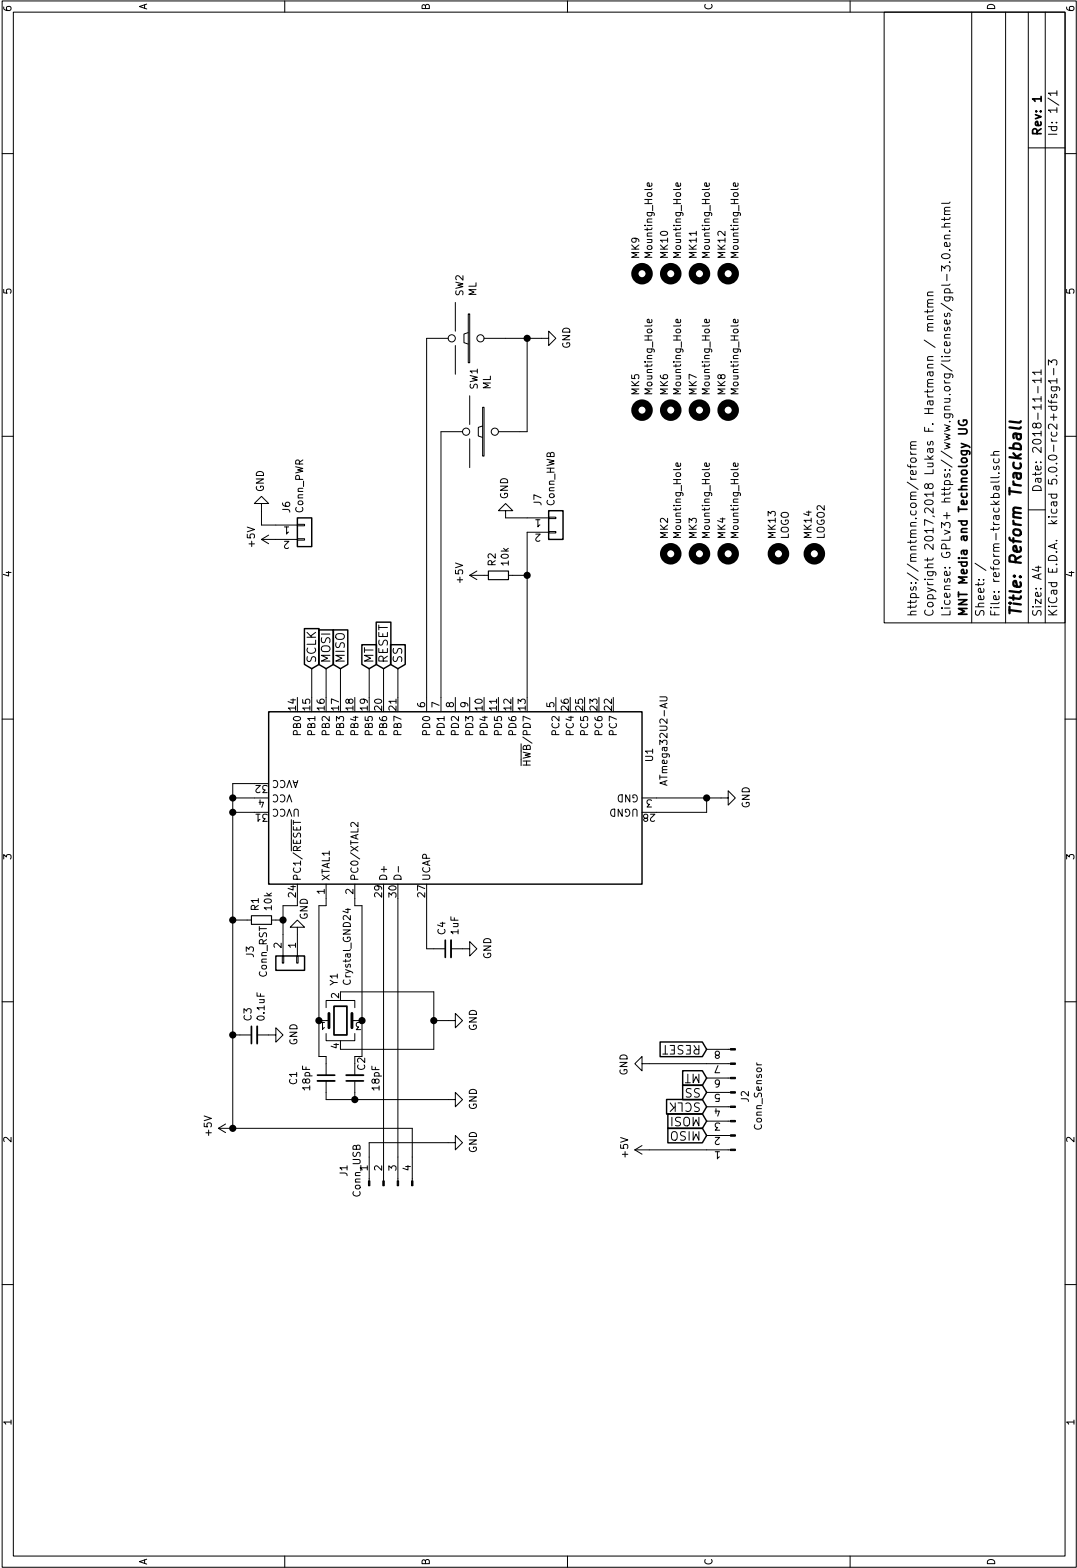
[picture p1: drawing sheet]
<svg xmlns="http://www.w3.org/2000/svg" width="190mm" height="277mm" viewBox="0 0 190 277" stroke-linecap="round" stroke-linejoin="round" font-family="sans-serif">
<g fill="none" stroke="#000" stroke-width=".18">
<path d="M.4 .2h190v277h-190zM2.4 2.1h186v273.1h-186zM50.4 .2v1.9M100.4 .2v1.9M150.4 .2v1.9M156.4 2.1h32v108h-32zM171.9 2.1v108M177.9 2.1v108M181.9 2.1v108M184.9 2.1v108M185.4 17.3l1.9 1.3M186.9 16.5h-1.5l.5 .4"/>
<path d="M186.9 16v.9M.4 27.2h2M115.3 32.4v.3l-.2 .2h-.6v-.5l.3-.1 .1 .6M120.3 32.4l.1 .3-.2 .2h-.6v-.5l.3-.1 .1 .6M125.4 32.4l.1 .3-.2 .2h-.6v-.5l.2-.1 .1 .6M130.5 32.4l.1 .3-.2 .2h-.6v-.5l.2-.1 .1 .6M167.1 38.4v.6M167.1 37.9h.9M168 39.5h-.7a.37 .37 0 0 0-.1 .6M168 38.4l-.2 .4h-1.3M168 37.3h-.7a.37 .37 0 0 0-.1 .6M168 36.7h-.9v.4l.2 .2"/>
<path d="M168 35.7l-.2 .3h-1.3M181.9 26.2h6.5M188.4 27.2h2M79.3 59.8h-3.8v66.1M80.5 53.5v5.1M82.8 55.5h.3v8.6h-.3zM82.8 58.8l-.7 .3v1.5l.7 .2M85.6 59.8h11.5v-1.2l1.2 1.2-1.2 1.3v-1.3M93.2 59.8v16.5h-5M115.3 56.5v.4l-.2 .2-.6-.1v-.5h.3l.1 .6M120.3 56.5l.1 .4-.2 .2-.6-.1v-.5h.3l.1 .6M125.4 56.5l.1 .4-.2 .2-.6-.1v-.5h.2l.1 .6"/>
<path d="M130.5 56.5l.1 .4-.2 .2-.6-.1v-.5h.2l.1 .6M164.1 58.5h.9M164.1 56.5h.9M164.1 54.8v.6M164.1 54.3h.9M164.1 52.3h.9M165 57.8h-.7a.39 .39 0 0 0-.1 .7M165 57.2l-.9 .1v.3l.2 .2M165 55.9h-.9v.4l.1 .2M165 54.8l-.2 .3h-1.3M165 53.6h-.7a.39 .39 0 0 0-.1 .7M165 53h-.7a.34 .34 0 0 0-.3 .3 .34 .34 0 0 0 .3 .3"/>
<path d="M165 51.7h-.9v.4l.1 .2M166.5 47.9v-.9l.6 .5 .2-.4h.6l.1 .2-.1 .6M166.5 40.1h1.5M166.6 45.1a1 1 0 0 1 1.4 .1 .8 .8 0 0 1-.6 .6 .8 .8 0 0 1-.8-.3zM167.1 42.2h.9M167.1 51.8v-.4l.2-.3h.6l.1 .3v.4M167.5 48.5v1.1M167.9 46.4h.1M167.9 44.2h.1M167.9 40.9h.1M168 42.9v.5l-.2 .2-.7-.1v-.6h.3l.2 .7M168 50.2l-.2 .2h-1.3"/>
<path d="M168 41.6h-.9v.4l.1 .2M.4 77.2h2M80.5 61.1v5.1M81.8 76.3h-3.8v49.6M83.1 70v5.1M83.1 77.6v5.1M85.4 72h.2v8.7h-.2zM85.4 75.3l-.8 .3v1.5l.8 .3M161.1 79.9v.3l.2 .1M161.1 79.4h.9M162 78.8h-.7a.39 .39 0 0 0-.1 .6M162 78.1h-.7a.34 .34 0 0 0-.3 .3 .34 .34 0 0 0 .3 .4"/>
<path d="M163.5 60.1l1.9 1.3M176.7 79.8l-.9 .1-.1 .4 .2 .2M183.6 68.3v1.2M184.1 70.5h-1.5l.5 .5M184.1 67.2h-1.5l.5 .5M184.1 65.8h-1.5l.5 .5M184.1 65.4v.9M184.1 66.8v.9M184.1 70.1v.9M185.4 70.8l.3 .3h1.2M185.4 64.6v-1l.6 .5 .2-.4h.6l.1 .2-.1 .7M185.4 71.8h1.5"/>
<path d="M186 68.4h1.2l.2 .3v.4M186 70.8v.5M186 71.8v.5l.2 .3 .6-.1 .1-.2v-.5M186 69.8a.37 .37 0 0 0 .2 .5h.2l.1-.5 .2-.1 .2 .2v.4M186 68.4v.4l.2 .3 .7-.1v-.6M186.4 65.1v1.2M186.9 67.3h-1.5l.5 .5M186.9 66.9v.9M188.4 77.2h2M46.3 89h1.2l-1.2-1.2-1.3 1.2h1.3v3.9h6.3M46.3 95.4h6.3M46.3 95.4l1.2 .8"/>
<path d="M47.5 94.6l-1.2 .8M52.6 95.3h1.3v.2h-1.3zM52.6 92.7h1.3v.3h-1.3zM89.4 90.3h1.3l-1.3-1.3-1.2 1.3h1.2v1.3h7.7M97.1 94h1.2v.2h-1.2zM97.1 91.5h1.2v.2h-1.2zM97.1 94.1h-3.9v29.2M120.3 81.9l.1 .4-.2 .2-.6-.1v-.5h.3l.1 .6M125.4 81.9l.1 .4-.2 .2-.6-.1v-.5h.2l.1 .6M130.5 81.9l.1 .4-.2 .2-.6-.1v-.5h.2l.1 .6M160.6 82.2v.3h.2h1.2M161.1 84.3l.1 .4h.1"/>
<path d="M161.1 84.7h.9M161.1 82.2v.6M161.1 80.3h.9M161.2 81h.7l.1 .3-.1 .4h-.7l-.1-.2zM162 83.2v.5l-.2 .2-.7-.1v-.6h.3l.2 .7M172.5 99.6l1.9 1.3M175.2 80.5h1.5M175.8 82.5l-.1 .3 .2 .2h.3l.1-.5h.4v.5M175.8 81.1l-.1 .4 .3 .3 .7-.1v-.6M176.6 83.7h.1M176.7 85.1l-.2 .2h-1.3M176.7 84.3l-.2 .2h-1.3"/>
<path d="M181.9 90.2h3M55.1 118.3v5M57.7 118.3v5M60.2 118.3v5M65.3 118.3v5M67.8 118.3v5M70.4 118.3v5M83.1 101.7h3.3M83.1 101.7l1.3 .8M84.4 101l-1.3 .7M89.9 101.7h3.3M183.2 100.3h.9"/>
<path d="M183.7 100.1v.9l-1.1-.3M.4 127.2h2M45 138.6h-3.8v60.9M80.5 123.3v2.6M83.1 123.3v2.6M92.2 134.3v1.1M92.5 135.3h1.3M93.1 134.6v.7M98.3 123.3v2.6M116.7 123.2h1.1l.2 .3-.1 .3-.1 .1h-1.1M117.6 138.2v.6M118 138l-1.3 .5 1.3 .4"/>
<path d="M188.4 127.2h2M41.2 141.1h6.3M41.2 143.7h3.8M51.5 144.9v1M51.9 145.1v.7M57.7 156.4v3.8h-1.3v26.6h1.3v3.3M62.8 156.4v3.8h1.2v26.6M63.3 145.4v.8l-.9-.8-.4 .3 .2 .5M67.8 158.9v49.9M69.8 154.9a.66 .66 0 0 1 .8-.1 .66 .66 0 0 1 .3 .7h-1.2zM70.4 158.9v49.9M70.5 153.2v1"/>
<path d="M75.5 158.9v8.9h3.3M113.6 141.1h15.2v-1.3l1.3 1.3-1.3 1.3v-1.3M125 141.1v2.6h-8.9M.4 177.2h2M41.2 162.7h3.3M48 162.7h2.1M49.9 169.1h.3v1.2h-.3zM52.5 169.1h.2v1.2h-.2zM52.6 164h1.3l-1.3-1.3-1.3 1.3h1.3v5.1M52.6 160.2h-2.5v8.9M57.7 178.2v-1.3h5.1v1.3M60.2 175.4h16.5v10.2h-16.5"/>
<path d="M61.1 160.8h.9M61.5 160.6v.8l-.8-.3M79.8 167.8h3.3v-1.3l1.3 1.3-1.3 1.3v-1.3M188.4 177.2h2M38.6 199.5h34.3v9.3M38.6 199.5l1.3 .8M39.9 198.8l-1.3 .7M41.2 183h3.3M45.5 183h3.3v-1.2l1.3 1.2-1.3 1.3v-1.3M57.7 191.1v3.4h22.8v-1.3l1.3 1.3-1.3 1.2v-1.2M57.7 182.8v1.2h5.1v-1.2M57.7 180.5h.5"/>
<path d="M62.3 180.5h.5M62.8 188.1v2M62.8 191.1v3.4M76.7 180.5h3.8v-1.3l1.3 1.3-1.3 1.3v-1.3M113.6 188.1v-1.3l-1.3 1.3 1.3 1.3v-1.3h15.6M125 185.6h4.2M125 190.6h4.2M125 193.2h4.2M125 195.7h4.2M125 198.3h4.2M133.9 187.9v.3l.2 .1M80.5 202.1v1.2l1.3-1.2-1.3-1.3v1.3h-15.2v6.7"/>
<path d="M112.3 203.3h16.9M112.3 203.3l1.3 .8M113.6 202.6l-1.3 .7M125 200.8h4.2M.4 227.2h2M188.4 227.2h2M50.4 275.2v2M100.4 275.2v2M150.4 275.2v2"/>
<circle cx="79.9" cy="59.8" r=".63"/>
<circle cx="85" cy="59.8" r=".63"/>
<circle cx="82.4" cy="76.3" r=".63"/>
<circle cx="87.5" cy="76.3" r=".63"/>
</g>
<path d="M184.1 17.5h-1.5l.5 .4M184.1 17.1v.8M169.5 75.9h1.3l.2 .2v.3l-.2 .3h-1.3M169.6 74.4a.73 .73 0 0 0 .5 .9 .73 .73 0 0 0 .9-.6l-.1-.4h-.5v.3M59.1 177.9h2.3v5.1h-2.3zM78.8 166.3v3M44.5 181.5v3M56.2 190.1h3M61.2 191.1h3.1" fill="none" stroke="#000" stroke-width=".3"/>
<path d="M179.7 76.7l.1 .7a.4 .4 0 0 0 .3 .3 .4 .4 0 0 0 .5-.2l-.1-.7M180.6 76.8l-1.1-.2-.2 .1v.8M180.6 75.6l-.3 .2-1.7-.2M180.6 74.5l-.3 .2-1.7-.2" fill="none" stroke="#000" stroke-width=".41"/>
<g fill="none" stroke="#000" stroke-width=".25">
<path d="M52.6 91.6h2.5v5.1h-2.5zM97.1 90.3h2.5v5.1h-2.5zM53.8 111.2h2.6v6.3l-1.3 .8-1.3-.8zM56.4 111.4h2.6v6.1l-1.3 .8-1.3-.8zM58.9 111.4h2.6v6.1l-1.3 .8-1.3-.8zM64 114h2.6v3.5l-1.3 .8-1.3-.8zM66.5 110h2.6v7.5l-1.3 .8-1.3-.8zM69.1 114h2.6v3.5l-1.3 .8-1.3-.8zM47.5 125.9h66.1v30.5h-66.1zM48.8 169.1h5.1v2.5h-5.1zM116.8 184.3h7.4l.8 1.3-.8 1.3h-7.4zM117.9 194.4h6.3l.8 1.3-.8 1.3h-6.3z"/>
<path d="M118.1 199.5h6.1l.8 1.3-.8 1.3h-6.1zM118.1 197h6.1l.8 1.3-.8 1.3h-6.1zM120.7 191.9h3.5l.8 1.3-.8 1.3h-3.5zM120.7 189.3h3.5l.8 1.3-.8 1.3h-3.5z"/>
</g>
<g fill="#000" stroke="#000" stroke-width=".25">
<circle cx="93.2" cy="59.8" r=".51"/>
<circle cx="93.2" cy="101.7" r=".51"/>
<circle cx="41.2" cy="141.1" r=".51"/>
<circle cx="41.2" cy="143.7" r=".51"/>
<circle cx="125" cy="141.1" r=".51"/>
<circle cx="41.2" cy="162.7" r=".51"/>
<circle cx="50.1" cy="162.7" r=".51"/>
<circle cx="41.2" cy="199.5" r=".51"/>
<circle cx="41.2" cy="183" r=".51"/>
<circle cx="56.4" cy="180.5" r=".51"/>
<circle cx="62.8" cy="194.5" r=".51"/>
<circle cx="64" cy="180.5" r=".51"/>
<circle cx="76.7" cy="180.5" r=".51"/>
</g>
<path d="M129.2 185.4h.9v.3h-.9zM129.2 188h.9v.2h-.9zM129.2 190.5h.9v.3h-.9zM129.2 193.1h.9v.2h-.9zM129.2 195.6h.9v.2h-.9zM129.2 198.1h.9v.3h-.9zM65.2 208.8h.2v.9h-.2zM67.7 208.8h.3v.9h-.3zM70.3 208.8h.2v.9h-.2zM72.8 208.8h.2v.9h-.2zM129.2 200.7h.9v.2h-.9zM129.2 203.2h.9v.3h-.9z" fill="#000" stroke="#000" stroke-width=".18"/>
<g fill="none" stroke="#000" stroke-width="1.3">
<circle cx="113.6" cy="48.4" r="1.27"/>
<circle cx="118.6" cy="48.4" r="1.27"/>
<circle cx="123.7" cy="48.4" r="1.27"/>
<circle cx="128.8" cy="48.4" r="1.27"/>
<circle cx="113.6" cy="72.5" r="1.27"/>
<circle cx="118.6" cy="72.5" r="1.27"/>
<circle cx="123.7" cy="72.5" r="1.27"/>
<circle cx="128.8" cy="72.5" r="1.27"/>
<circle cx="118.6" cy="97.9" r="1.27"/>
<circle cx="123.7" cy="97.9" r="1.27"/>
<circle cx="128.8" cy="97.9" r="1.27"/>
<circle cx="137.7" cy="97.9" r="1.27"/>
<circle cx="144" cy="97.9" r="1.27"/>
</g>
<path d="M79.8 166.3v3M45.5 181.5v3M56.2 191.1h3M61.2 190.1h3.1" fill="none" stroke="#000" stroke-width=".33"/>
<path d="M86.4 101h3.5v1.5h-3.5zM44.5 161.9h3.5v1.6h-3.5z" fill="none" stroke="#000" stroke-width=".2"/>
<path d="M58.2 179.2v2.6M62.3 179.2v2.6" fill="none" stroke="#000" stroke-width=".51"/>
<text font-size="2.8" x="180.7" y="109.2" transform="rotate(-90 180.7 109.2)">Title: Reform Trackball</text>
<g font-size="2.1">
<text x="184.2" y="24.2" transform="rotate(-90 184.2 24.2)">Rev: 1</text>
<text x="187" y="24.2" transform="rotate(-90 187 24.2)">Id: 1/1</text>
<text x="184.2" y="87.2" transform="rotate(-90 184.2 87.2)">Date: 2018-11-11</text>
<text x="162.1" y="109.2" transform="rotate(-90 162.1 109.2)">https://mntmn.com/reform</text>
<text x="165.1" y="109.2" transform="rotate(-90 165.1 109.2)">Copyright 2017,2018 Lukas F. Hartmann / mntmn</text>
<text x="168.1" y="109.2" transform="rotate(-90 168.1 109.2)">License: GPLv3+ https://www.gnu.org/licenses/gpl-3.0.en.html</text>
<text x="171.1" y="109.2" transform="rotate(-90 171.1 109.2)">MNT Media and Technology UG</text>
<text x="174.1" y="109.2" transform="rotate(-90 174.1 109.2)">Sheet: /</text>
<text x="176.8" y="109.2" transform="rotate(-90 176.8 109.2)">File: reform-trackball.sch</text>
<text x="184.2" y="109.2" transform="rotate(-90 184.2 109.2)">Size: A4</text>
<text x="187" y="109.2" transform="rotate(-90 187 109.2)">KiCad E.D.A. kicad 5.0.0-rc2+dfsg1-3</text>
<text x="55.9" y="117.3" transform="rotate(-90 55.9 117.3)">SCLK</text>
<text x="58.4" y="117.3" transform="rotate(-90 58.4 117.3)">MOSI</text>
<text x="61" y="117.3" transform="rotate(-90 61 117.3)">MISO</text>
<text x="66.1" y="117.3" transform="rotate(-90 66.1 117.3)">MT</text>
<text x="68.6" y="117.3" transform="rotate(-90 68.6 117.3)">RESET</text>
<text x="71.1" y="117.3" transform="rotate(-90 71.1 117.3)">SS</text>
<text x="124.1" y="184.8" transform="rotate(-180 124.1 184.8)">RESET</text>
<text x="124.1" y="189.9" transform="rotate(-180 124.1 189.9)">MT</text>
<text x="124.1" y="197.5" transform="rotate(-180 124.1 197.5)">MOSI</text>
<text x="124.1" y="195" transform="rotate(-180 124.1 195)">SCLK</text>
<text x="124.1" y="192.4" transform="rotate(-180 124.1 192.4)">SS</text>
<text x="124.1" y="200" transform="rotate(-180 124.1 200)">MISO</text>
</g>
<g font-size="1.8">
<text x="2" y="2.2" transform="rotate(-90 2 2.2)">6</text>
<text x="26" y="1.8" transform="rotate(-90 26 1.8)">A</text>
<text x="76" y="1.8" transform="rotate(-90 76 1.8)">B</text>
<text x="126" y="1.8" transform="rotate(-90 126 1.8)">C</text>
<text x="176" y="1.8" transform="rotate(-90 176 1.8)">D</text>
<text x="190" y="2.2" transform="rotate(-90 190 2.2)">6</text>
<text x="113.1" y="45.7" transform="rotate(-90 113.1 45.7)">MK9</text>
<text x="115.4" y="45.3" transform="rotate(-90 115.4 45.3)">Mounting_Hole</text>
<text x="118.2" y="45.6" transform="rotate(-90 118.2 45.6)">MK10</text>
<text x="120.5" y="45.3" transform="rotate(-90 120.5 45.3)">Mounting_Hole</text>
<text x="123.2" y="45.6" transform="rotate(-90 123.2 45.6)">MK11</text>
<text x="125.5" y="45.3" transform="rotate(-90 125.5 45.3)">Mounting_Hole</text>
<text x="128.3" y="45.6" transform="rotate(-90 128.3 45.6)">MK12</text>
<text x="130.6" y="45.3" transform="rotate(-90 130.6 45.3)">Mounting_Hole</text>
<text x="2" y="52.2" transform="rotate(-90 2 52.2)">5</text>
<text x="82" y="52.3" transform="rotate(-90 82 52.3)">SW2</text>
<text x="84.3" y="52.4" transform="rotate(-90 84.3 52.4)">ML</text>
<text x="190" y="52.2" transform="rotate(-90 190 52.2)">5</text>
<text x="100.9" y="61.7" transform="rotate(-90 100.9 61.7)">GND</text>
<text x="84.5" y="68.8" transform="rotate(-90 84.5 68.8)">SW1</text>
<text x="86.8" y="68.9" transform="rotate(-90 86.8 68.9)">ML</text>
<text x="113.1" y="69.8" transform="rotate(-90 113.1 69.8)">MK5</text>
<text x="115.4" y="69.4" transform="rotate(-90 115.4 69.4)">Mounting_Hole</text>
<text x="118.2" y="69.8" transform="rotate(-90 118.2 69.8)">MK6</text>
<text x="120.5" y="69.4" transform="rotate(-90 120.5 69.4)">Mounting_Hole</text>
<text x="123.2" y="69.8" transform="rotate(-90 123.2 69.8)">MK7</text>
<text x="125.5" y="69.4" transform="rotate(-90 125.5 69.4)">Mounting_Hole</text>
<text x="128.3" y="69.8" transform="rotate(-90 128.3 69.8)">MK8</text>
<text x="130.6" y="69.4" transform="rotate(-90 130.6 69.4)">Mounting_Hole</text>
<text x="46.7" y="87" transform="rotate(-90 46.7 87)">GND</text>
<text x="89.9" y="88.3" transform="rotate(-90 89.9 88.3)">GND</text>
<text x="95.8" y="89.3" transform="rotate(-90 95.8 89.3)">J7</text>
<text x="98.1" y="89.5" transform="rotate(-90 98.1 89.5)">Conn_HWB</text>
<text x="51.2" y="93.1" transform="rotate(-180 51.2 93.1)">1</text>
<text x="51.2" y="95.6" transform="rotate(-180 51.2 95.6)">2</text>
<text x="51.3" y="90.6" transform="rotate(-90 51.3 90.6)">J6</text>
<text x="53.6" y="90.7" transform="rotate(-90 53.6 90.7)">Conn_PWR</text>
<text x="95.6" y="91.8" transform="rotate(-180 95.6 91.8)">1</text>
<text x="95.6" y="94.4" transform="rotate(-180 95.6 94.4)">2</text>
<text x="118.2" y="95.2" transform="rotate(-90 118.2 95.2)">MK2</text>
<text x="120.5" y="94.8" transform="rotate(-90 120.5 94.8)">Mounting_Hole</text>
<text x="123.2" y="95.2" transform="rotate(-90 123.2 95.2)">MK3</text>
<text x="125.5" y="94.8" transform="rotate(-90 125.5 94.8)">Mounting_Hole</text>
<text x="128.3" y="95.2" transform="rotate(-90 128.3 95.2)">MK4</text>
<text x="130.6" y="94.8" transform="rotate(-90 130.6 94.8)">Mounting_Hole</text>
<text x="137.2" y="95.1" transform="rotate(-90 137.2 95.1)">MK13</text>
<text x="139.5" y="95.4" transform="rotate(-90 139.5 95.4)">LOGO</text>
<text x="143.6" y="95.1" transform="rotate(-90 143.6 95.1)">MK14</text>
<text x="145.9" y="95.3" transform="rotate(-90 145.9 95.3)">LOGO2</text>
<text x="45.1" y="96.6" transform="rotate(-90 45.1 96.6)">+5V</text>
<text x="87.7" y="100" transform="rotate(-90 87.7 100)">R2</text>
<text x="90" y="99.9" transform="rotate(-90 90 99.9)">10k</text>
<text x="2" y="102.2" transform="rotate(-90 2 102.2)">4</text>
<text x="81.9" y="103" transform="rotate(-90 81.9 103)">+5V</text>
<text x="190" y="102.2" transform="rotate(-90 190 102.2)">4</text>
<text x="52.3" y="125.6" transform="rotate(-90 52.3 125.6)">14</text>
<text x="54.9" y="125.6" transform="rotate(-90 54.9 125.6)">15</text>
<text x="57.4" y="125.6" transform="rotate(-90 57.4 125.6)">16</text>
<text x="60" y="125.6" transform="rotate(-90 60 125.6)">17</text>
<text x="62.5" y="125.6" transform="rotate(-90 62.5 125.6)">18</text>
<text x="65" y="125.6" transform="rotate(-90 65 125.6)">19</text>
<text x="67.6" y="125.6" transform="rotate(-90 67.6 125.6)">20</text>
<text x="70.1" y="125.6" transform="rotate(-90 70.1 125.6)">21</text>
<text x="75.2" y="125.1" transform="rotate(-90 75.2 125.1)">6</text>
<text x="77.7" y="125.1" transform="rotate(-90 77.7 125.1)">7</text>
<text x="80.3" y="125.1" transform="rotate(-90 80.3 125.1)">8</text>
<text x="82.8" y="125.1" transform="rotate(-90 82.8 125.1)">9</text>
<text x="85.4" y="125.6" transform="rotate(-90 85.4 125.6)">10</text>
<text x="87.9" y="125.6" transform="rotate(-90 87.9 125.6)">11</text>
<text x="90.4" y="125.6" transform="rotate(-90 90.4 125.6)">12</text>
<text x="93" y="125.6" transform="rotate(-90 93 125.6)">13</text>
<text x="98.1" y="125.1" transform="rotate(-90 98.1 125.1)">5</text>
<text x="100.6" y="125.6" transform="rotate(-90 100.6 125.6)">26</text>
<text x="103.1" y="125.6" transform="rotate(-90 103.1 125.6)">25</text>
<text x="105.7" y="125.6" transform="rotate(-90 105.7 125.6)">23</text>
<text x="108.2" y="125.6" transform="rotate(-90 108.2 125.6)">22</text>
<text x="53.2" y="129.8" transform="rotate(-90 53.2 129.8)">PB0</text>
<text x="55.8" y="129.8" transform="rotate(-90 55.8 129.8)">PB1</text>
<text x="58.3" y="129.8" transform="rotate(-90 58.3 129.8)">PB2</text>
<text x="60.9" y="129.8" transform="rotate(-90 60.9 129.8)">PB3</text>
<text x="63.4" y="129.8" transform="rotate(-90 63.4 129.8)">PB4</text>
<text x="65.9" y="129.8" transform="rotate(-90 65.9 129.8)">PB5</text>
<text x="68.5" y="129.8" transform="rotate(-90 68.5 129.8)">PB6</text>
<text x="71" y="129.8" transform="rotate(-90 71 129.8)">PB7</text>
<text x="76.1" y="129.8" transform="rotate(-90 76.1 129.8)">PD0</text>
<text x="78.6" y="129.8" transform="rotate(-90 78.6 129.8)">PD1</text>
<text x="81.2" y="129.8" transform="rotate(-90 81.2 129.8)">PD2</text>
<text x="83.7" y="129.8" transform="rotate(-90 83.7 129.8)">PD3</text>
<text x="86.3" y="129.8" transform="rotate(-90 86.3 129.8)">PD4</text>
<text x="88.8" y="129.8" transform="rotate(-90 88.8 129.8)">PD5</text>
<text x="91.3" y="129.8" transform="rotate(-90 91.3 129.8)">PD6</text>
<text x="99" y="129.8" transform="rotate(-90 99 129.8)">PC2</text>
<text x="101.5" y="129.8" transform="rotate(-90 101.5 129.8)">PC4</text>
<text x="104" y="129.8" transform="rotate(-90 104 129.8)">PC5</text>
<text x="106.6" y="129.8" transform="rotate(-90 106.6 129.8)">PC6</text>
<text x="109.1" y="129.8" transform="rotate(-90 109.1 129.8)">PC7</text>
<text x="53" y="137.9" transform="rotate(-180 53 137.9)">AVCC</text>
<text x="93.9" y="134.5" transform="rotate(-90 93.9 134.5)">HWB/PD7</text>
<text x="115.5" y="134.6" transform="rotate(-90 115.5 134.6)">U1</text>
<text x="46.7" y="141.4" transform="rotate(-180 46.7 141.4)">4</text>
<text x="47.2" y="143.9" transform="rotate(-180 47.2 143.9)">31</text>
<text x="47.2" y="138.8" transform="rotate(-180 47.2 138.8)">32</text>
<text x="51.8" y="140.5" transform="rotate(-180 51.8 140.5)">VCC</text>
<text x="53" y="143" transform="rotate(-180 53 143)">UVCC</text>
<text x="113.1" y="143" transform="rotate(-180 113.1 143)">UGND</text>
<text x="113.1" y="140.5" transform="rotate(-180 113.1 140.5)">GND</text>
<text x="115.3" y="141.4" transform="rotate(-180 115.3 141.4)">3</text>
<text x="115.8" y="143.9" transform="rotate(-180 115.8 143.9)">28</text>
<text x="118.1" y="138.1" transform="rotate(-90 118.1 138.1)">ATmega32U2-AU</text>
<text x="132.6" y="142.9" transform="rotate(-90 132.6 142.9)">GND</text>
<text x="2" y="152.2" transform="rotate(-90 2 152.2)">3</text>
<text x="53.2" y="155.8" transform="rotate(-90 53.2 155.8)">PC1/RESET</text>
<text x="58.3" y="155.8" transform="rotate(-90 58.3 155.8)">XTAL1</text>
<text x="63.4" y="155.8" transform="rotate(-90 63.4 155.8)">PC0/XTAL2</text>
<text x="68.5" y="155.8" transform="rotate(-90 68.5 155.8)">D+</text>
<text x="76.1" y="155.8" transform="rotate(-90 76.1 155.8)">UCAP</text>
<text x="190" y="152.2" transform="rotate(-90 190 152.2)">3</text>
<text x="45.8" y="161" transform="rotate(-90 45.8 161)">R1</text>
<text x="48.1" y="160.9" transform="rotate(-90 48.1 160.9)">10k</text>
<text x="52.3" y="158.6" transform="rotate(-90 52.3 158.6)">24</text>
<text x="57.4" y="158.1" transform="rotate(-90 57.4 158.1)">1</text>
<text x="62.5" y="158.1" transform="rotate(-90 62.5 158.1)">2</text>
<text x="67.6" y="158.6" transform="rotate(-90 67.6 158.6)">29</text>
<text x="70.1" y="158.6" transform="rotate(-90 70.1 158.6)">30</text>
<text x="75.2" y="158.6" transform="rotate(-90 75.2 158.6)">27</text>
<text x="49.8" y="167.6" transform="rotate(-90 49.8 167.6)">2</text>
<text x="52.3" y="167.6" transform="rotate(-90 52.3 167.6)">1</text>
<text x="54.4" y="162.7" transform="rotate(-90 54.4 162.7)">GND</text>
<text x="78.8" y="165.2" transform="rotate(-90 78.8 165.2)">C4</text>
<text x="81.1" y="165.2" transform="rotate(-90 81.1 165.2)">1uF</text>
<text x="44.9" y="169.3" transform="rotate(-90 44.9 169.3)">J3</text>
<text x="47.2" y="172.8" transform="rotate(-90 47.2 172.8)">Conn_RST</text>
<text x="62" y="173.8" transform="rotate(-90 62 173.8)">Crystal_GND24</text>
<text x="86.9" y="169.6" transform="rotate(-90 86.9 169.6)">GND</text>
<text x="59.7" y="174.2" transform="rotate(-90 59.7 174.2)">Y1</text>
<text x="60" y="176.5" transform="rotate(-90 60 176.5)">2</text>
<text x="44.5" y="180.5" transform="rotate(-90 44.5 180.5)">C3</text>
<text x="46.8" y="180.3" transform="rotate(-90 46.8 180.3)">0.1uF</text>
<text x="52.6" y="184.8" transform="rotate(-90 52.6 184.8)">GND</text>
<text x="57.5" y="180.7" transform="rotate(-180 57.5 180.7)">1</text>
<text x="60" y="185.4" transform="rotate(-90 60 185.4)">4</text>
<text x="63.9" y="180.7" transform="rotate(-180 63.9 180.7)">3</text>
<text x="84.4" y="182.3" transform="rotate(-90 84.4 182.3)">GND</text>
<text x="127.4" y="185.8" transform="rotate(-180 127.4 185.8)">8</text>
<text x="52.5" y="191.8" transform="rotate(-90 52.5 191.8)">C1</text>
<text x="64.6" y="189.2" transform="rotate(-90 64.6 189.2)">C2</text>
<text x="111" y="190.2" transform="rotate(-90 111 190.2)">GND</text>
<text x="127.4" y="190.9" transform="rotate(-180 127.4 190.9)">6</text>
<text x="127.4" y="188.4" transform="rotate(-180 127.4 188.4)">7</text>
<text x="54.9" y="192.7" transform="rotate(-90 54.9 192.7)">18pF</text>
<text x="67.1" y="192.7" transform="rotate(-90 67.1 192.7)">18pF</text>
<text x="84.4" y="196.3" transform="rotate(-90 84.4 196.3)">GND</text>
<text x="127.4" y="196" transform="rotate(-180 127.4 196)">4</text>
<text x="127.4" y="193.4" transform="rotate(-180 127.4 193.4)">5</text>
<text x="132.5" y="194.8" transform="rotate(-90 132.5 194.8)">J2</text>
<text x="2" y="202.2" transform="rotate(-90 2 202.2)">2</text>
<text x="37.5" y="200.8" transform="rotate(-90 37.5 200.8)">+5V</text>
<text x="84.4" y="203.9" transform="rotate(-90 84.4 203.9)">GND</text>
<text x="127.4" y="203.6" transform="rotate(-180 127.4 203.6)">1</text>
<text x="127.4" y="201.1" transform="rotate(-180 127.4 201.1)">2</text>
<text x="127.4" y="198.5" transform="rotate(-180 127.4 198.5)">3</text>
<text x="134.8" y="199.6" transform="rotate(-90 134.8 199.6)">Conn_Sensor</text>
<text x="190" y="202.2" transform="rotate(-90 190 202.2)">2</text>
<text x="61.5" y="208" transform="rotate(-90 61.5 208)">J1</text>
<text x="65" y="207" transform="rotate(-90 65 207)">1</text>
<text x="67.6" y="207" transform="rotate(-90 67.6 207)">2</text>
<text x="70.1" y="207" transform="rotate(-90 70.1 207)">3</text>
<text x="72.7" y="207" transform="rotate(-90 72.7 207)">4</text>
<text x="111.1" y="204.6" transform="rotate(-90 111.1 204.6)">+5V</text>
<text x="63.8" y="211.6" transform="rotate(-90 63.8 211.6)">Conn_USB</text>
<text x="2" y="252.2" transform="rotate(-90 2 252.2)">1</text>
<text x="190" y="252.2" transform="rotate(-90 190 252.2)">1</text>
<text x="26" y="276.8" transform="rotate(-90 26 276.8)">A</text>
<text x="76" y="276.8" transform="rotate(-90 76 276.8)">B</text>
<text x="126" y="276.8" transform="rotate(-90 126 276.8)">C</text>
<text x="176" y="276.8" transform="rotate(-90 176 276.8)">D</text>
</g>
</svg>
